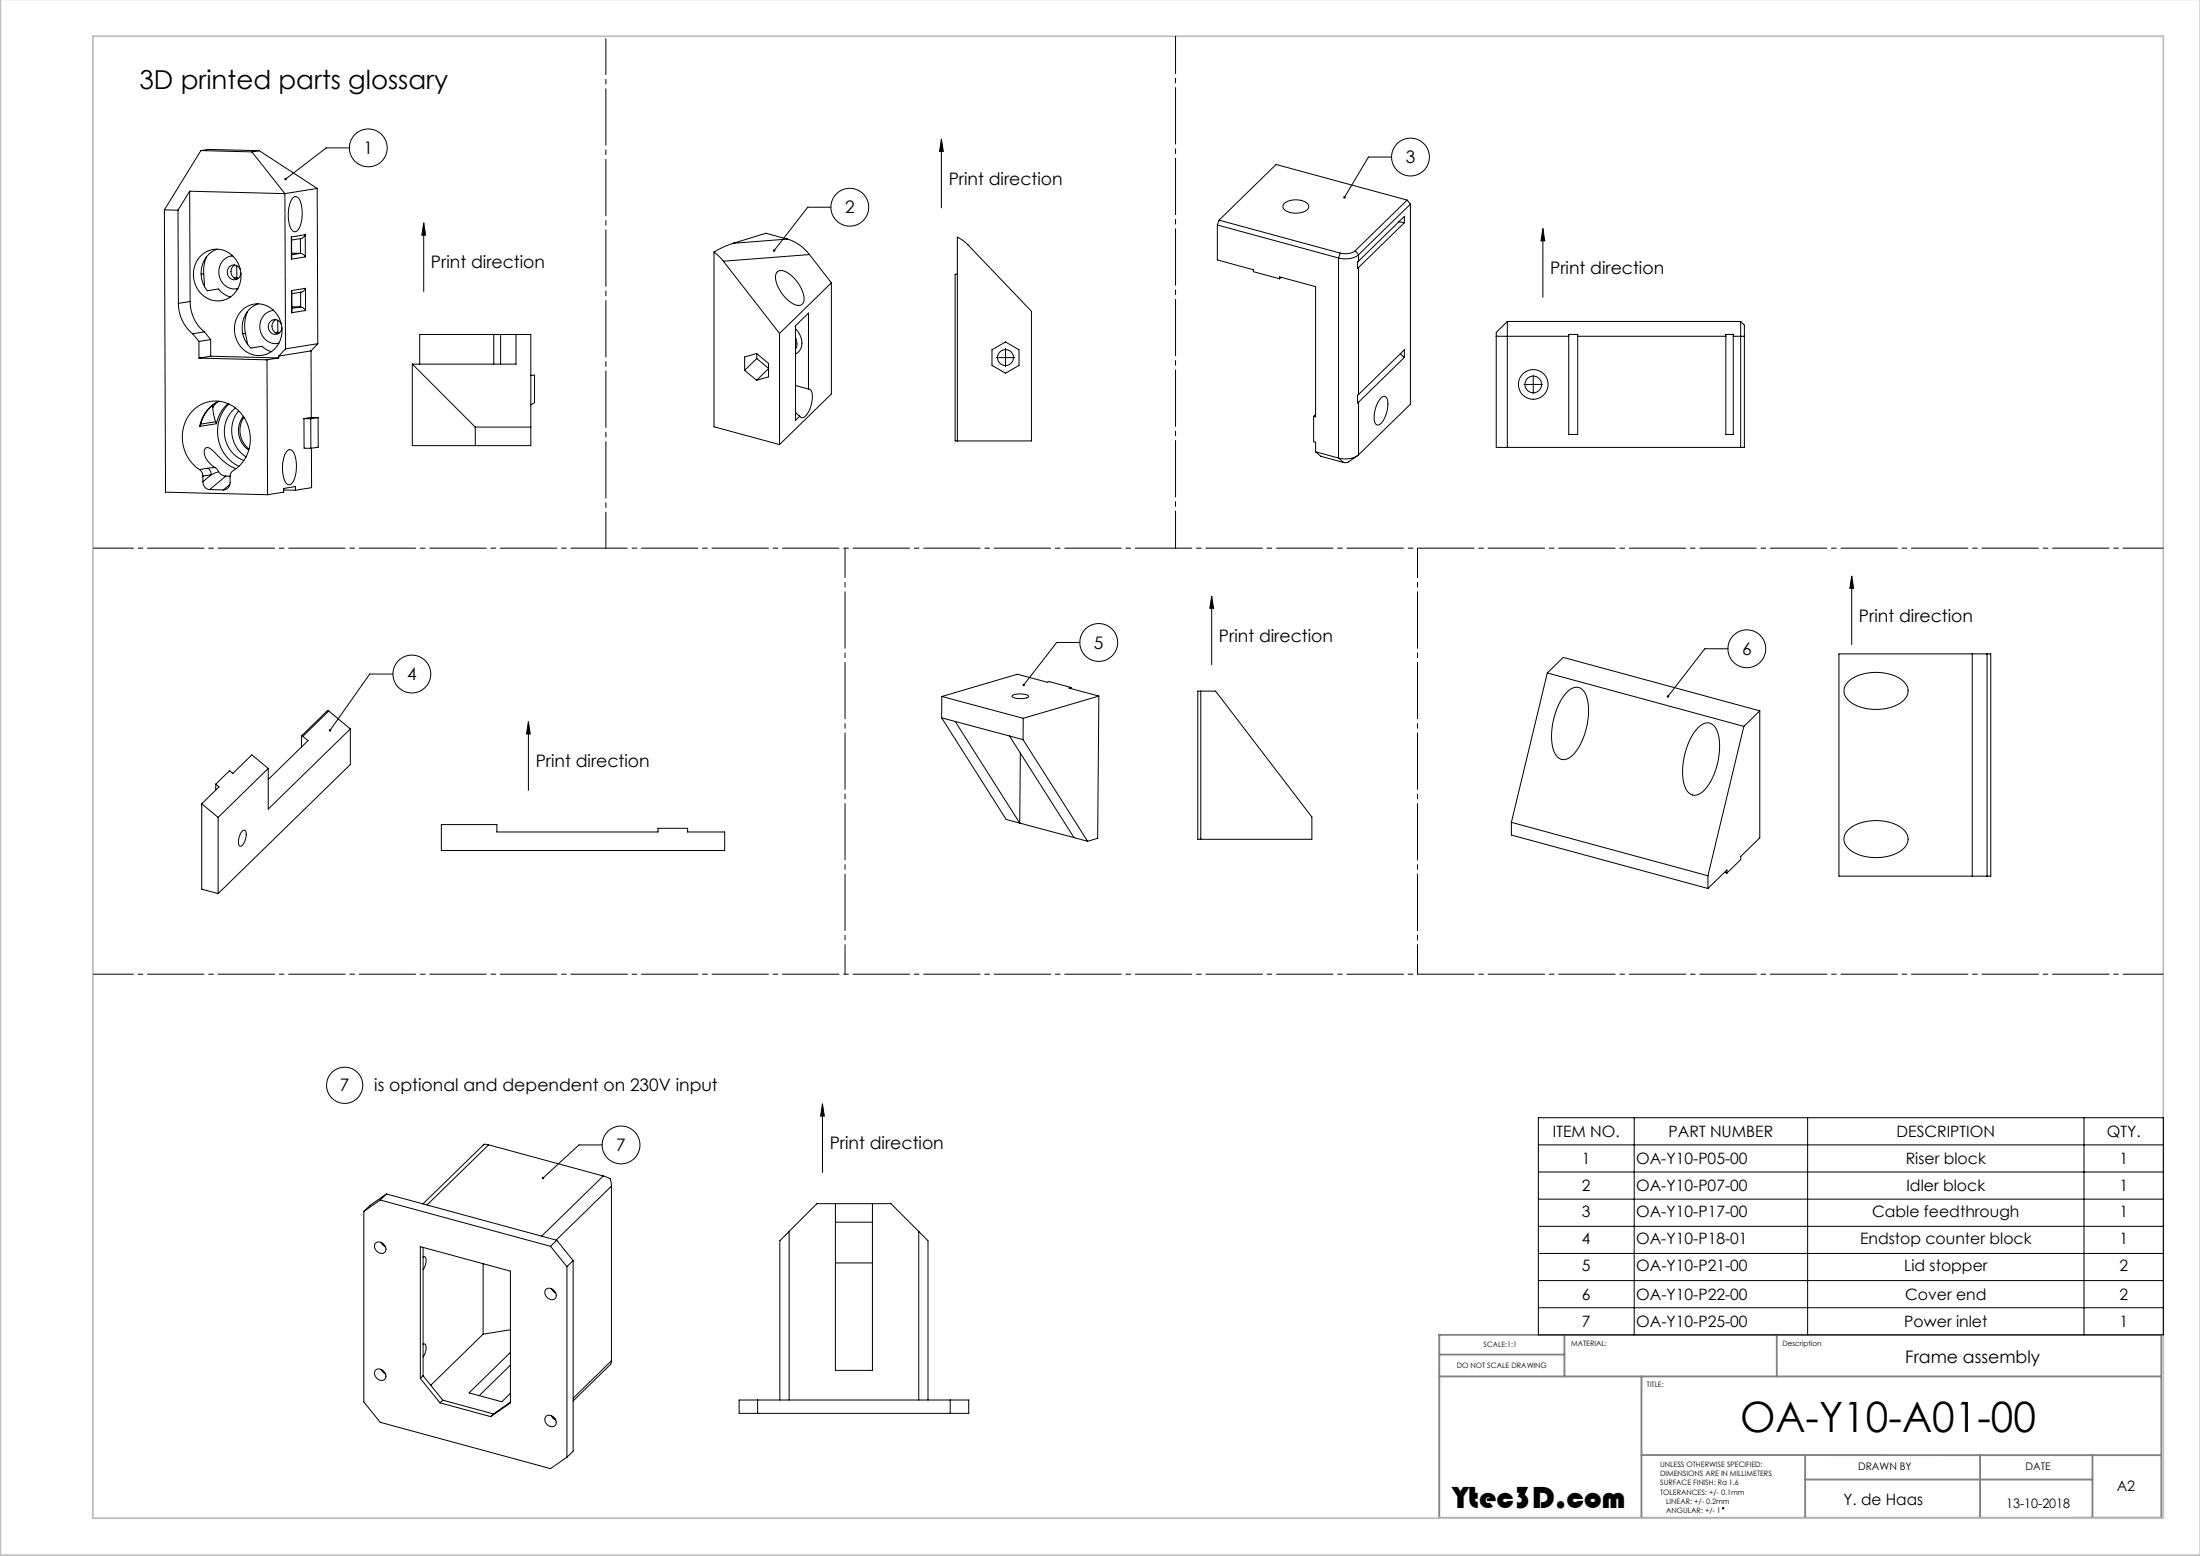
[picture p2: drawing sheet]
<svg xmlns="http://www.w3.org/2000/svg" width="594mm" height="420mm" viewBox="0 0 594 420" stroke-linecap="round" stroke-linejoin="round" font-family="sans-serif">
<g fill="none" stroke="#000" stroke-width=".27">
<path d="M94.3 39.9h-6.2l-11 8.4M254.2 37.6l.5 3.3h-1zM254.2 37.6v18.5M44.4 56.6l3.7 .1M44.4 56.6l.3 76.2 27.5 .7M48.1 56.7l.1 25.2M51.2 51.6l25.7 .7M51.2 51.6l-3.1 5.1M51.2 51.6l.1 29.8M54.2 40.6l-9.8 16M54.2 40.6l13.8 .4M54.2 40.6l2-.3 13.8 .4"/>
<path d="M68 41l8.9 11.3M70 40.7l-2 .3M70 40.7l15.6 10.2M76.9 52.3l.2 41.9M79.2 53.3a1.13 1.13 0 0 1 1.2-.1 1.13 1.13 0 0 1 .6 1 9.4 9.4 0 0 1-.6 8 1.07 1.07 0 0 1-1.2 .3 1.07 1.07 0 0 1-.7-.9 9.1 9.1 0 0 1 .7-8.3zM85.6 50.9l-8.7 1.4M85.6 50.9l.2 41.9M224.3 55.9h-6.2l-9.1 11.7M329.1 59.4l32.8 8.9M329.1 59.4l-.4 1.3M346.7 54.9a5.2 5.2 0 0 1 6.5 .3 1.44 1.44 0 0 1-1.2 2 5.1 5.1 0 0 1-5.5-1l-.1-.7zM375.7 42.4h-6.2l-6.5 10.9"/>
<path d="M377.6 59.9l1.6 .2M379.9 54l-35.4-9.6-15.4 15M379.9 54l-14 13.7M379.9 54l.9 1.1M380.8 55.1l-14 13.7M380.8 55.1v54l-14 13.7M54.1 69.1a6.4 6.4 0 0 1 6.7-1.4 6.4 6.4 0 0 1 4.1 5.3 6.4 6.4 0 0 1-1.9 6.5 6.4 6.4 0 0 1-6.7 1.2 7.4 7.4 0 0 1-2.2-11.6zM55 73.9l.2 3.5M55 73.9l-.7 .1M55.7 69.4a10.1 10.1 0 0 0-.7 4.5M58.6 67.3a7.1 7.1 0 0 0-2.6 11.2l3-.5a6.6 6.6 0 0 0 3.2 2.2M62.5 69.1l.3-.1a4.5 4.5 0 0 0-3.7 5.2 4.5 4.5 0 0 0 5.1 3.7l-.3 .1"/>
<path d="M63.4 71.5a2.06 2.06 0 0 0-1 2.1 2.06 2.06 0 0 0 1.6 1.7M63.9 71.7v3.2M63.9 74.9l-.7 .1M63.9 74.9l.4 .3M64.9 72.8a1.88 1.88 0 0 0-2.8-.9 1.88 1.88 0 0 0-.2 2.9 1.78 1.78 0 0 0 2 .6 1.78 1.78 0 0 0 1.1-1.7M78.7 64v6M78.7 78.4v6M78.8 68.3l2.3 .1M81.1 64.4v4M81.1 68.4l.7 .2 .6 .7M81.1 68.4l-2.3 .4M81.2 78.9v4"/>
<path d="M82.4 63.4l-.3 .5-.7 .4-2.7 .5M82.4 63.4v5.9M82.4 63.4l-3.7 .6M82.4 69.3l-3.7 .7M82.5 77.8l-.3 .6-.7 .4-2.7 .5M82.5 77.8v6M82.5 77.8l-3.8 .6M114.4 60.2l.5 3.3h-1zM114.4 60.2v18.5M192.8 68l2.5 2.5M192.8 68v47.2l17.7 4.8M195.3 70.5l15.2 19.5"/>
<path d="M198 65.7l-2.6 1-2.6 1.3M209.9 73.4a3 3 0 0 1 3.7 .9 8.5 8.5 0 0 1 3.4 7.2 1.74 1.74 0 0 1-2.8 .5 9.5 9.5 0 0 1-4.8-7.7zM212.6 64.5l1.7 .7 1.7 1 2.5 2.5M212.6 64.5l-14.6 1.2M212.6 64.5l-5.8-1.5-8.8 2.7M218.5 68.7l-23.2 1.8M218.5 68.7l6 7.6M224.5 76.3l-14 13.7M224.5 76.3v30l-14 13.7M258.5 74h-.6v45h20.6v-35l-17.2-17.9-1.1-1-1.7-1.1v55M328.7 60.7l32.7 8.9M328.7 60.7v9.5l9.7 2.6v.5l7.1 1.9"/>
<path d="M345.5 75.2v-.5l9.7 2.7v35.1l-.5-.1M345.9 74.8l-.4 .4M361.4 69.6v54M361.9 68.3l-.5 1.3M365.9 67.7l-.8 .5-.9 .2-2.3-.1M365.9 67.7l.9 1.1M366.8 68.8a6.3 6.3 0 0 1-5.4 .8M366.8 70.5l-.3 .2v1.7l.3-.2M366.8 68.8v1.7M366.8 72.2v34.3M379.2 60.1v-1.7l-12.4 12.1M379.2 60.1l-12.4 12.1"/>
<path d="M416.6 61.7l.5 3.3h-1zM416.6 61.7v18.6M48.2 81.9a10.6 10.6 0 0 0 3.8 8.2M51.3 81.4a10.6 10.6 0 0 0 3.9 8.2M51.3 81.4l-3.1 .5M52 90.1l1.7 2.1M53.7 92.2v4.5M53.7 96.7l18.4 .4M55.2 89.6l1.7 2.1M55.2 89.6l-3.2 .5M56.9 91.7v4.5M56.9 91.7l-3.2 .5"/>
<path d="M56.9 96.2l-3.2 .5M56.9 96.2l18.4 .4M65.2 83.9a6.4 6.4 0 0 1 6.6-1.5 6.4 6.4 0 0 1 4.2 5.4 6.4 6.4 0 0 1-1.9 6.5 6.4 6.4 0 0 1-6.7 1.1 7.4 7.4 0 0 1-2.2-11.5zM66.3 90l.6 3M66.3 90l-.7 .1M66.8 84.1a10.2 10.2 0 0 0-.5 5.9M69.7 82a7.2 7.2 0 0 0-2 12l3-.5 1.3 .9 1.3 .5M72.1 97.1l.1 36.4M73.6 83.8h.3a4.5 4.5 0 0 0-3.7 5.1 4.5 4.5 0 0 0 5.1 3.7l-.3 .1M74.5 86.3a2.06 2.06 0 0 0-1 2.1 2.06 2.06 0 0 0 1.6 1.7M75 86.4v3.3M75 89.7l-.7 .1"/>
<path d="M75 89.7l.4 .2M75.3 96.1v.5M75.3 96.6l-3.2 .5M76 87.5a1.88 1.88 0 0 0-2.9-.9 1.88 1.88 0 0 0-.2 3 1.78 1.78 0 0 0 2 .5 1.78 1.78 0 0 0 1.2-1.7M77.1 94.2l-1.8 1.9M78.8 82.8l2.4 .1M81.2 82.9a1.64 1.64 0 0 1 1.3 .9M81.2 82.9l-2.4 .3M82.5 83.8l-3.8 .6M84 94.7l-8.7 1.4M84 94.7v18M85.8 92.8l-8.7 1.4"/>
<path d="M85.8 92.8l-1.8 1.9M111.3 98.3l17 17M133.3 90.3v8M135.2 90.3h4.1M135.2 90.3h-21.9v8M135.2 90.3v8M139.3 90.3v8h-28M139.3 90.3h4v30h-32v-22M201.1 100v-3.6l3.2-1 3.2 2.7v3.6l-3.2 .9M201.1 100l3.2 2.6M204.3 95.5v1.3M204.3 96.8l-3.2 3.2"/>
<path d="M204.3 96.8l3.2 2.6M207.5 99.5l-3.2 3.1M210.5 90v30M214.8 88.7a4.4 4.4 0 0 1 .5 6.5l-.5 .3M214.8 91.2l.2 .4a3.1 3.1 0 0 1-.2 2.7M267.8 94.4l3.7-2.1 3.6 2.1v4.2l-3.6 2.1-3.7-2.1zM269 96.5h5M271.5 94v5M378.1 95.5l1.1 1M379.2 96.5l-12.4 12.1M379.2 96.5v-2.1l-12.4 12.1M404 90.8h19.6"/>
<path d="M404 90.8v30h67v-30M407 86.8l-3 3v1M407 86.8v34M407 86.8h63M423.6 90.8v26.5h2.4v-26.5M423.6 90.8v-.5h2.4v.5M426 90.8h40M466 90.3h2v27h-2zM468 90.8h3M470 86.8l1 1v3M470 86.8v34M54.2 114.5l-.3 .6"/>
<path d="M57.4 109.4v.6M57.4 110l.3 2.1 .5 1.7M58.2 113.8l.3 .6M58.2 113.8l-4 .7M58.5 108.6l-1.1 1.4M58.5 114.4l-4.6 .7M59.1 108.3a9.4 9.4 0 0 0-5.2 6.8M59.1 108.3a9.3 9.3 0 0 0-4.9 6.2M61.5 108.9a9.8 9.8 0 0 0-3 5.5M61.8 109.1a10.5 10.5 0 0 0 2.7 16.8M63.6 110.1a8.3 8.3 0 0 0 2.2 14.2M64.4 110.9a8.5 8.5 0 0 0 2 12.4"/>
<path d="M65.7 112.4a6.4 6.4 0 0 0 1.5 9.1M65.9 112.6a6.4 6.4 0 0 0 1.3 8.6M82.1 113v8h1.8M82.1 113h1.8M83.9 113v8M84 112.7l-1.9 .3M84 112.7h1.9M85.9 112.7l-2 .3M85.9 112.7v8l-2 .3M128.3 115.3h15M128.3 115.3v5M143.3 101.3h1v7.4l-1 .6"/>
<path d="M214.8 111.3l1.1 1M214.8 104.1l3.5 .9M218.3 105a1.78 1.78 0 0 1 1 2.3 6.6 6.6 0 0 1-2.5 5.4h-.4l-.5-.4M218.3 105v-20.5l-3.5 3.4v25.6l1.1-1.2M354.7 112.4v6.8l.5 .2v2.6M355.2 111.9l-.5 .5M366.8 106.5l-.3 .2v2.1l.3-.2M366.8 108.6v14.2M372.9 107.4a.97 .97 0 0 1 1.2-.4 .97 .97 0 0 1 .6 1.1 7.5 7.5 0 0 1-2.3 6.5 1.01 1.01 0 0 1-1.3-1.2 8.3 8.3 0 0 1 1.8-6zM411.5 103.8h5M414 101.3v5M53.8 126.8a2.1 2.1 0 0 1 1 1.7"/>
<path d="M53.8 126.8a10.3 10.3 0 0 1 1.3-18 9.6 9.6 0 0 1 12.5 10.2 10.4 10.4 0 0 1-5.1 8.5l-.4 .9v1.8a1.89 1.89 0 0 1-1.8 2M54.8 128.5v1.5M54.8 130a2.03 2.03 0 0 0 1.8 2.1M56.1 126.4a2.1 2.1 0 0 1 .9 1.7M56.1 126.4l-2.3 .4M56.6 132.1l3.7 .1M57 128.1l-2.2 1.9M57 128.1l-2.2 .4M58.1 126.2a4.8 4.8 0 0 1-2.8-4.9 1.01 1.01 0 0 1 .9-.6 1.01 1.01 0 0 1 .9 .6l1.3 1.3a13.7 13.7 0 0 0 5.3 3.9M58.1 126.2l-2 .2M58.1 126.2l.9 1.1M59 127.3l-2 .8"/>
<path d="M59 127.3l.8 .8 1.2 .4M61 128.5l-4.4 3.6M61 128.5h1.1M62.1 130.8l-1.8 1.4M76.6 132.3h3.2M77.6 121.6a1.13 1.13 0 0 1 1.2-.1 1.13 1.13 0 0 1 .7 1 9.4 9.4 0 0 1-.7 8 1.07 1.07 0 0 1-1.1 .3 1.07 1.07 0 0 1-.8-1 9.1 9.1 0 0 1 .7-8.2zM79.8 132.3v-1l-3.2 .5v1l-4.4 .7M84.1 121v10.6l-4.3 .7M355.2 122l6.2 1.6M355.2 122l1.4 1.2 6.2 1.6M361.4 123.6l1.4 1.2M366.5 123l-2.6 1.8h-1.1"/>
<path d="M366.8 122.8a6.3 6.3 0 0 1-5.4 .8M500 155.5l.5 3.3h-1zM500 155.5v18.5M291.6 173.4h-6.3l-8.9 11.5M327.2 160.9l.5 3.3h-1.1zM327.2 160.9v18.5M466.5 175.1h-6.2l-10 12.9M496.5 176.5h41v60h-41zM532.5 176.5v60M536.5 176.5v60M81.4 198.7v2.9M81.4 198.7l.4 .1"/>
<path d="M81.8 198.8l1.4 1.1-10.8 10.5M88.8 191.9l-.4-.1-7 6.9M88.8 191.9l-7 6.9M88.8 191.9l5.8 4.9M94.6 196.8v9.6l-35.7 34.8M94.6 196.8l-22.2 21.6v-11M106.1 181.9h-6.3l-10.7 15.2M142.7 194.8l.5 3.3h-1zM142.7 194.8v18.5M254.2 193.8l22 5.8M254.2 193.8l17.5 27.4 18.3 4.9M254.3 188l22 5.9"/>
<path d="M254.3 188l-.1 5.8M257.9 194.7l17.4 27.5 .2-18.9M272.6 198.7l17.4 27.4M273.3 187.8a5 5 0 0 1 4.4 .1 2.72 2.72 0 0 1-2.8 .6l-1.3-.2-.3-.3zM276.2 199.6l17.4 27.5M276.3 193.9l-.1 5.7M289.2 185.6l-5.9-1.6-.5 .2-8.1-2.2-20.4 6M289.2 185.6l-.6 .1 8.1 2.2M289.2 185.6v.3M296.7 187.9l-20.4 6M296.7 187.9l-.3 38.4-2.8 .8M323.4 186.5h4.8l26 34v6h-30.8z"/>
<path d="M324.2 186.5v40M417.8 181.6l53 14.5M417.8 181.6l-9.7 40.4M417.8 181.6l4.3-4.2 53 14.5M423.1 186.8a2.74 2.74 0 0 1 4.5-.2 13.6 13.6 0 0 1 .6 10.4 12 12 0 0 1-5 7.8 2.69 2.69 0 0 1-3.7-2.1 18.1 18.1 0 0 1 3.6-15.9zM458.5 196.4a2.74 2.74 0 0 1 4.5-.2 13.6 13.6 0 0 1 .6 10.4 12 12 0 0 1-5 7.8 2.69 2.69 0 0 1-3.7-2.1 18.1 18.1 0 0 1 3.6-15.9zM470.8 196.1l-9.7 40.3M475.1 191.9v34.3l-5.1 5v.8l-3.7 3.7M475.1 191.9l-4.3 4.2M499 184a12.5 12.5 0 0 1 15 0 3.5 3.5 0 0 1-.8 5.7 12.8 12.8 0 0 1-14.2-.7 3.3 3.3 0 0 1 0-5zM54.5 217l4.4 3.6M54.5 217v23l4.4 1.2"/>
<path d="M58.2 211.7l.9 .7-4.6 4.6M58.2 211.7v1.6M72.4 207.4l-4.4-3.7-5.1 5.1-.9-.8-3.8 3.7M72.4 207.4l-13.5 13.2M58.9 220.6v20.6M65.4 224.4a.63 .63 0 0 1 .8-.2 .63 .63 0 0 1 .3 .8 3.4 3.4 0 0 1-1.6 3.4 2.87 2.87 0 0 1 .1-3.5zM119.2 222.6h15v2h43.5v-1h8v1h10v5h-76.5zM290 226.1l3.6 1M408.1 222l53 14.4M408.1 222v3.4l53 14.4M461.1 236.4v3.4M465.6 235.5l.7 .2"/>
<path d="M466.3 235.7v-.9l-5.2 5M499 224a12.5 12.5 0 0 1 15 0 3.5 3.5 0 0 1-.8 5.7 12.8 12.8 0 0 1-14.2-.7 3.3 3.3 0 0 1 0-5zM222.1 298l.5 3.3h-1zM222.1 298v18.5M131.9 309l-1.1-.1-.4 .2-16.2 15.9M131.9 309l31 8.4M131.9 309l-16.6 16.3M162.6 309h-6.3l-9.7 9M162.9 317.4l1.2 .5a.99 .99 0 0 1 .9 1.3l.1 1M162.9 317.4l-16.7 16.3M415.4 301.7h168.7v58.6h-168.7zM415.4 316.4h168.7"/>
<path d="M415.4 309h168.7M441.2 301.7v58.6M488.1 301.7v58.6M562.7 301.7v58.6M98.2 327v51.4l4.5 5.5 45.9 12.5 4.5-3.1M101.4 335.5a1.77 1.77 0 0 1 2.3 .4 1.77 1.77 0 0 1 0 2.3 1.85 1.85 0 0 1-2.1-.6 1.85 1.85 0 0 1-.2-2.1zM102.7 323.9l-4.5 3.1M102.7 323.9l45.9 12.5M102.9 335.4l.6 .8 .6 .3M104.3 322.3l-1.6 1.6M104.3 322.3l46 12.5M104.3 322.3l-4.4 3.1-1.7 1.6"/>
<path d="M114.2 339.3a.51 .51 0 0 1 .7 0 .51 .51 0 0 1 .1 .6l-.1 1.4-.7 1.4M114.2 336.7v34.6M148.6 336.4l4.5 5.5M150.3 334.8l-1.7 1.6M150.3 334.8l4.4 5.5M165.1 320.2v47.1M165.1 320.2l-14.9 14.5M213.1 332.4l-2.5 2.5v43M213.1 332.4v45.5M213.1 332.4l7.5-7.5h20l7.5 7.5M225.6 324.9v45h10v-45M225.6 329.9h10"/>
<path d="M248.1 332.4l2.5 2.5v43M248.1 332.4v45.5M415.4 323.7h168.7M415.4 331h168.7M415.4 338.3h168.7M130.4 341.1v19M137.8 358.9l-7.4 1.2M147.4 348a1.77 1.77 0 0 1 2.3 .4 1.77 1.77 0 0 1 0 2.3 1.85 1.85 0 0 1-2.1-.6 1.85 1.85 0 0 1-.2-2.1zM148.9 347.9l.6 .8 .6 .3M153.1 341.9v51.4M154.7 340.3l-1.6 1.6M154.7 340.3v51.4l-1.6 1.6"/>
<path d="M225.6 340.9h10M415.4 345.7h168.7M415.4 353h168.7M101.4 369.8a1.77 1.77 0 0 1 2.3 .4 1.77 1.77 0 0 1 0 2.2 1.85 1.85 0 0 1-2.1-.5 1.85 1.85 0 0 1-.2-2.1zM102.9 369.7l.6 .7 .6 .4M113.5 372.1v-35.6l24.3 6.6v35.6l-5.3 3.7M113.5 372.1l5.3 6.6M114.2 362.9a.51 .51 0 0 1 .7 0 .51 .51 0 0 1 .1 .6l-.1 1.4-.7 1.4M114.2 371.3l-.7 .8M114.2 371.3l5.3 6.6M118.8 378.7l13.7 3.7M119.5 377.9l-.7 .8"/>
<path d="M119.5 377.9l13.8 3.8M130.4 360.1l-14.1 13.8M137.8 368.5l-8.4 8.2M137.8 365.1l-11.2 10.9 8.9 2.4 2.3-2.3M137.8 378.5l-4.5 3.2M165.1 367.3l-.2 1-10.2 9.8M165.1 367.3l-10.4 10.1M199.6 377.9h62v3.6h-62zM204.6 377.9v3.6M256.6 377.9v3.6M133.3 381.7l-.8 .7M147.4 382.3a1.77 1.77 0 0 1 2.3 .4 1.77 1.77 0 0 1 0 2.2 1.85 1.85 0 0 1-2.1-.5 1.85 1.85 0 0 1-.2-2.1z"/>
<path d="M148.9 382.2l.6 .7 .6 .4M149.5 382.5l-.2 .2M149.8 382.9l-.1 .2"/>
<circle cx="99.4" cy="39.9" r="5.1"/>
<circle cx="229.4" cy="55.9" r="5.1"/>
<circle cx="380.8" cy="42.4" r="5.1"/>
<circle cx="271.5" cy="96.5" r="2.15"/>
<circle cx="414" cy="103.8" r="2.25"/>
<circle cx="414" cy="103.8" r="4"/>
<circle cx="296.7" cy="173.4" r="5.1"/>
<circle cx="471.6" cy="175.1" r="5.1"/>
<circle cx="111.2" cy="181.9" r="5.1"/>
<circle cx="93.1" cy="292.9" r="4.9"/>
<circle cx="167.7" cy="309" r="5.1"/>
<circle cx="465.3" cy="407.1" r=".19"/>
</g>
<path d="M388.6 365.6h33.8M388.6 371.5h195M422.4 360.3v11.2M443.2 371.5v38.3M479.7 360.3v11.2M443.2 392.8h140.4M487.4 399.4h77.6M487.4 392.8v17M534.6 392.8v16.9M565 392.8v16.9M388.6 409.7h195v-49.4h-195v49.5" fill="none" stroke="#808080" stroke-width=".5"/>
<path d="M.1 -.1v419.9h594M25.1 9.8h559v400h-559z" fill="none" stroke="#c0c0c0" stroke-width=".5"/>
<path d="M25.2 148h558.8M25.2 263h558.8" fill="none" stroke="#000" stroke-width=".27" stroke-dasharray="15.2 1.3 1.3 1.3" stroke-dashoffset="4.5"/>
<path d="M228.2 148v115M382.7 263v-115" fill="none" stroke="#000" stroke-width=".27" stroke-dasharray="15.2 1.3 1.3 1.3" stroke-dashoffset="7.3"/>
<path d="M317.4 148v-138.2" fill="none" stroke="#000" stroke-width=".27" stroke-dasharray="15.2 1.3 1.3 1.3" stroke-dashoffset="5.2"/>
<path d="M163.6 148v-137.6" fill="none" stroke="#000" stroke-width=".27" stroke-dasharray="15.2 1.3 1.3 1.3" stroke-dashoffset="5.5"/>
<path d="M76.9 48.1l-.1 .4 .3-.2-.3 .2a.34 .34 0 0 0 .5 .1 .34 .34 0 0 0 .1-.5 .34 .34 0 0 0-.5 0zM208.8 67.4v.5l.2-.3-.2 .3a.34 .34 0 0 0 .5 0 .34 .34 0 0 0-.1-.5 .34 .34 0 0 0-.4 0zM362.8 53v.6l.2-.3-.2 .3a.34 .34 0 0 0 .5-.1 .34 .34 0 0 0-.1-.5 .34 .34 0 0 0-.4 0zM88.9 196.9v.5l.2-.3-.2 .3a.34 .34 0 0 0 .5-.1 .34 .34 0 0 0-.1-.4 .34 .34 0 0 0-.4 0zM276.2 184.6v.5l.2-.2-.2 .2a.34 .34 0 0 0 .5 0 .34 .34 0 0 0 0-.5 .34 .34 0 0 0-.5 0zM450.1 187.7v.6l.2-.3-.2 .3a.34 .34 0 0 0 .5-.1 .34 .34 0 0 0 0-.5 .34 .34 0 0 0-.5 0zM146.4 317.8l-.1 .4 .3-.2-.3 .2a.34 .34 0 0 0 .5 0 .34 .34 0 0 0 0-.5 .34 .34 0 0 0-.4 .1zM114.4 60.2l.5 3.3h-1zM254.2 37.6l.5 3.3h-1zM416.6 61.7l.5 3.3h-1zM142.7 194.8l.5 3.3h-1zM327.2 160.9l.5 3.3h-1.1zM500 155.5l.5 3.3h-1zM222.1 298l.5 3.3h-1z" fill="#000"/>
<text font-size="11.3" x="469.8" y="386.6">OA-Y10-A01-00</text>
<text font-size="8.5" x="392.2" y="407">Ytec3D.com</text>
<text font-size="7.1" x="37.7" y="24">3D printed parts glossary</text>
<g font-size="4.7">
<text x="98.1" y="41.6">1</text>
<text x="379.5" y="44.1">3</text>
<text x="256.1" y="49.8">Print direction</text>
<text x="228.2" y="57.6">2</text>
<text x="116.4" y="72.5">Print direction</text>
<text x="418.5" y="74">Print direction</text>
<text x="501.9" y="167.8">Print direction</text>
<text x="329.1" y="173.2">Print direction</text>
<text x="295.4" y="175.1">5</text>
<text x="470.4" y="176.8">6</text>
<text x="109.9" y="183.6">4</text>
<text x="144.6" y="207.1">Print direction</text>
<text x="91.8" y="294.6">7</text>
<text x="101" y="294.6">is optional and dependent on 230V input</text>
<text x="166.4" y="310.7">7</text>
<text x="224" y="310.2">Print direction</text>
<text x="514.4" y="368">Frame assembly</text>
</g>
<g font-size="4.2">
<text x="419.3" y="306.9">ITEM NO.</text>
<text x="450.5" y="306.9">PART NUMBER</text>
<text x="512.1" y="306.9">DESCRIPTION</text>
<text x="568.8" y="306.9">QTY.</text>
<text x="427.1" y="314.2">1</text>
<text x="441.7" y="314.2">OA-Y10-P05-00</text>
<text x="514.6" y="314.2">Riser block</text>
<text x="572.2" y="314.2">1</text>
<text x="427.1" y="321.6">2</text>
<text x="441.7" y="321.6">OA-Y10-P07-00</text>
<text x="514.7" y="321.6">Idler block</text>
<text x="572.2" y="321.6">1</text>
<text x="427.1" y="328.5">3</text>
<text x="441.7" y="328.5">OA-Y10-P17-00</text>
<text x="505.5" y="328.5">Cable feedthrough</text>
<text x="572.2" y="328.5">1</text>
<text x="427.1" y="335.8">4</text>
<text x="441.7" y="335.8">OA-Y10-P18-01</text>
<text x="502.2" y="335.8">Endstop counter block</text>
<text x="572.2" y="335.8">1</text>
<text x="427.1" y="343.1">5</text>
<text x="441.7" y="343.1">OA-Y10-P21-00</text>
<text x="514.1" y="343.1">Lid stopper</text>
<text x="572.2" y="343.1">2</text>
<text x="427.1" y="350.9">6</text>
<text x="441.8" y="350.9">OA-Y10-P22-00</text>
<text x="514.4" y="350.9">Cover end</text>
<text x="572.2" y="350.9">2</text>
<text x="427.1" y="358.2">7</text>
<text x="441.8" y="358.2">OA-Y10-P25-00</text>
<text x="514.2" y="358.2">Power inlet</text>
<text x="572.2" y="358.2">1</text>
<text x="497.8" y="406.1">Y. de Haas</text>
</g>
<text font-size="3.9" x="571.5" y="402.5">A2</text>
<text font-size="3.5" x="541.7" y="407">13-10-2018</text>
<g font-size="2.8">
<text x="501.7" y="396.9">DRAWN BY</text>
<text x="546.9" y="396.9">DATE</text>
</g>
<g font-size="2">
<text x="400.6" y="363.7">SCALE:1:1</text>
<text x="424.2" y="363.2">MATERIAL:</text>
<text x="481.3" y="363.2">Description</text>
<text x="393.3" y="369.3">DO NOT SCALE DRAWING</text>
<text x="444.7" y="374.5">TITLE:</text>
<text x="448.2" y="395.9">UNLESS OTHERWISE SPECIFIED:</text>
<text x="448.2" y="398.4">DIMENSIONS ARE IN MILLIMETERS</text>
<text x="448.2" y="400.9">SURFACE FINISH: Ra 1.6</text>
<text x="448.2" y="403.4">TOLERANCES: +/- 0.1mm</text>
<text x="449.9" y="405.9">LINEAR: +/- 0.2mm</text>
<text x="449.9" y="408.4">ANGULAR: +/- 1</text>
</g>
</svg>
